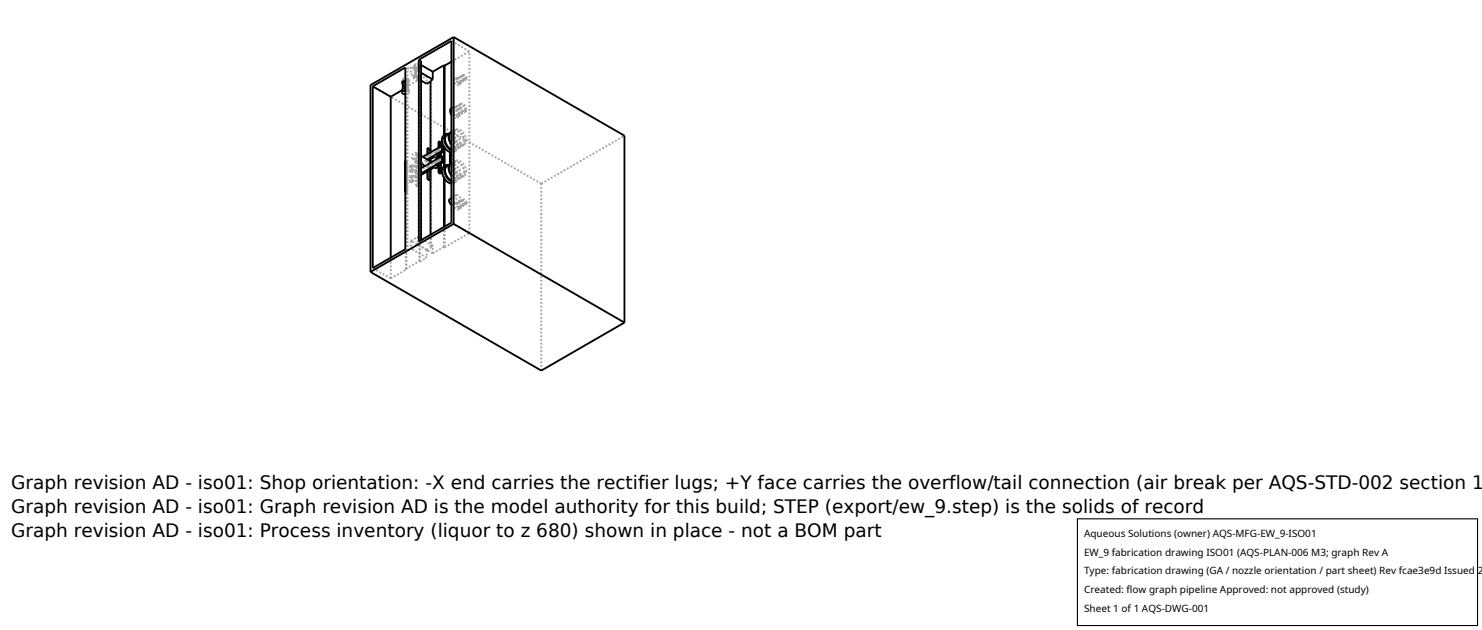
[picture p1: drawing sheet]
<svg xmlns="http://www.w3.org/2000/svg" width="212mm" height="90mm" viewBox="0 0 212 90" stroke-linecap="round" stroke-linejoin="round" font-family="sans-serif">
<g fill="none" stroke="#a0a0a0" stroke-width=".26" stroke-dasharray=".3 .3" stroke-linecap="butt">
<path d="M57.4 12.9l.7-.4M57.4 11.5l.2 .2h.3h.4l.1-.2M57.4 11.5v.3M57.5 11.5l.3-.2 .4 .1M57.5 12l.6 .1 .3-.3M57.5 11.7v-.2M57.6 12.8l.2-.2 .4 .1M57.6 12.4l.2-.2 .4 .1M57.6 12l.2-.2h.4M57.6 11.5l.1-.1h.5M57.6 11.5l.1-.2h.5M57.6 12.8l-.1-.1"/>
<path d="M57.6 12.4l-.1-.1M57.6 12l-.1-.1M57.9 12.9l.4 .1M57.9 12.6h.4M57.9 12.2h.3M57.9 11.7l.3 .1M58 12.5l1.9-1.1M58.1 12.5h-.1M58.2 12.7l.1 .1M58.2 12.3l.1 .1M58.2 11.8l.1 .2M58.2 11.4l.1 .1"/>
<path d="M58.2 11.3l.1 .2M58.2 12.2l.1 .2M58.2 9.8l.5-.2M58.2 9.8l-.3-.2M58.3 11.6h-.4M58.3 11.3l-.6-.1-.3 .3M58.3 13l.1 .2M58.3 12.6l.1 .2M58.3 12.8l-.4 .2h-.2l-.1-.2M58.3 12.4l-.4 .2-.3-.2M58.3 12l-.4 .2-.2-.1-.1-.1M58.3 12.8v-.4"/>
<path d="M58.3 12.4v-.4M58.3 12v-.5M58.3 11.5l-.4 .2h-.2l-.1-.2M58.3 11.5l-.4 .2-.2-.1-.1-.1M58.3 12.4l-.1 .2h-.3h-.2l-.2-.2M58.3 12l-.4 .2-.3-.1-.1-.1M58.3 11.5l-.4 .3-.2-.1-.2-.2M58.4 11.8l-.1-.2M58.4 11.5l-.1-.2M58.4 13.2l-.1 .2-.4 .1M58.4 12.8l-.1 .2-.4 .1-.3-.1-.2-.2M58.4 11.5v.3"/>
<path d="M58.4 12.8v.4M58.7 9.6v1.1M58.7 10.7l1-.6M59.1 9.8l.2 .2 .3 .1M59.1 9.8l-.4-.2M59.1 9.4l.2 .2 .3 .1 .3-.1 .2-.2M59.1 10.9l-.4-.2M59.1 10.8l.2 .1M59.1 10.8v.1M59.1 11.2l.3-.3 .5 .1M59.1 9.4v.4M59.1 10.9v.3"/>
<path d="M59.2 9.5l.2-.2h.5M59.2 10h.1M59.2 10.4l.1 .1M59.2 9.8l.2-.2h.5M59.2 9.8v-.3M59.2 9.5l.2-.2h.4M59.2 9.4l.2-.2 .4 .1M59.2 9.4v.1M59.3 9.9l-.2-.1M59.3 9.9l-.1-.1M59.3 10v-.1M59.3 10.5l-.1-.5"/>
<path d="M59.3 10.9l-.1-.5M59.4 11l.2 .1M59.4 10.5l.1 .1M59.4 10.1h.1M59.4 11l-.1-.1M59.4 10.5h-.1M59.4 10.1l-.1-.1M59.4 10v.1M59.5 10.6l-.1 .4M59.5 10.1l-.1 .4M59.5 10.6l-.3-.2M59.5 10.1l-.3-.1"/>
<path d="M59.6 11.1v.1M59.6 10.1l-.2-.1M59.6 10.1l.3-.1 .2-.2M59.6 11.2l.3-.1 .2-.2M59.6 11.1l-.3-.1-.2-.2M59.7 9v1.1M59.7 9l.4-.3M59.8 9.3l.2 .2M59.8 9.3l.2 .1M59.9 9.6l.1 .2M59.9 9.3l.1 .2M59.9 9.2h-.5l-.3 .2"/>
<path d="M59.9 9.6l-.5-.1-.3 .3M59.9 10.7l-.5-.1-.3 .3M59.9 11l.2 .2M60 9.5l-.4 .2-.2-.1-.2-.1M60 9.4l-.4 .2h-.2l-.2-.2M60 9.4v.1M60 9.8l-.2 .2h-.4M60 9.8v-.3M60 11.4h-.1M60 11.4l.9-.5M60 9.5l-.4 .2h-.3l-.1-.2M60.1 9.4l-.2-.2"/>
<path d="M60.1 9.8l-.2-.2M60.1 10.9l-.2-.2M60.1 11.2l-.1 .1-.4 .1h-.3l-.2-.2M60.1 9.4v.4M60.1 10.9v.3M60.1 11.5l-.5-.3M60.1 10.4l-.4-.3M60.1 9.3l-.4-.3M60.9 10.9l-1.3-.8M60.9 10.9v1.1M61.5 11.6h.1M61.6 11.6l-.1-.1"/>
<path d="M64.3 19.3v-.1M64.5 8.8l2.5-1.5M64.5 16.4l.4 .4h.3M64.5 18.9l.3-.2M64.6 19.5l-.3-.2M64.7 19.5h-.1M64.7 19.5l-.4-.3M64.8 15.3l-.2 .3 .2 .6 .3 .4h.4M64.8 15.3l-.3 .2M64.8 15.4l-.1 .3 .2 .4 .3 .4h.2M64.8 15.4l.4-.2M64.8 18.7l-.1 .2-.1 .4 .3 .8 .6 .6 .3 .1h.3"/>
<path d="M64.9 18.7l-.2 .2-.1 .4 .3 .8 .6 .6 .3 .1h.2M64.9 18.7l.2-.2M64.9 11.3l-.1 .2 .1 .3 .3 .3h.2M65.1 18.5l-.2 .3v.3l.2 .8 .6 .6 .3 .2 .3-.1M65.2 16.8l.2-.4M65.2 15.2l-.1 .3 .1 .4 .4 .3 .3 .1M65.3 15.2l-.2 .3 .2 .4 .3 .3h.3M65.3 15.2l.4-.3M65.3 11.1l-.1 .2 .1 .4 .2 .2h.3M65.3 11.1l-.4 .2M65.3 11.2v.2v.2l.4 .2M65.3 11.2l.4-.2"/>
<path d="M65.4 16.4l-.1-.3-.3-.4-.3-.2h-.3M65.4 12.1l.1-.2M65.4 16.5l.2-.3M65.4 16.5l.5-.2M65.5 11.9l-.2-.5-.4-.1M65.5 16.6l.2-.3M65.5 16.6l-.3 .2M65.6 16.2l-.3-.6-.2-.2h-.3M65.7 14.9l-.1 .3 .1 .5 .3 .3h.3M65.7 11l-.1 .2 .1 .2 .2 .2 .2 .1M65.7 11.8l.1-.1M65.7 11.8l.4-.1"/>
<path d="M65.7 14.9l-.1 .3 .1 .4 .3 .4h.3M65.7 14.9l.2-.1M65.7 16.3l-.1-.5-.2-.3-.4-.2h-.2M65.7 11v.4l.4 .2M65.7 11l.4-.2M65.8 11.9l.1-.2M65.8 11.9l-.4 .2M65.8 11.7l-.2-.4-.3-.1M65.9 14.8l-.2 .3 .2 .4 .3 .4h.3M65.9 11.7l-.3-.5-.3-.1M65.9 16.2l.1-.2M65.9 16.2l.4-.2"/>
<path d="M65.9 16.3l.1-.3M66 16l-.3-.7-.2-.1h-.2M66 16l-.2-.7-.3-.2-.3 .1M66.1 10.8l-.1 .1 .1 .3 .2 .2h.1M66.1 11.6v-.1M66.1 11.6l.3-.2M66.1 10.8v.4l.3 .2M66.1 11.7l.1-.2M66.1 10.8l.1-.1M66.1 11.5l-.1-.4-.3-.1M66.2 11.5l-.2-.4-.3-.1M66.2 10.7v.4l.2 .2h.2"/>
<path d="M66.3 16l.1-.3M66.3 16l.2-.1M66.3 16l.2-.3M66.4 11.4l.1-.2M66.4 11.4l.2-.1M66.4 15.7l-.2-.6-.3-.2h-.2M66.4 11.4l.1-.1M66.5 15.7l-.3-.6-.3-.2h-.2M66.5 15.9l.1-.3M66.5 11.2l-.1-.3-.3-.1M66.5 11.3l-.1-.4-.3-.1M66.6 11.3v-.1"/>
<path d="M66.6 15.6l-.3-.6-.2-.2h-.2M66.6 11.2l-.1-.4-.3-.1M67 7.3l-2.5-1.5M55.8 39.8l2.3-1.3M55.8 39.8l-2.6-1.5M55.8 39.8v-3M58 38.4v-25.9M58 38.4l1.9-1.1M58.1 38.5l-.1-.1M58.1 38.5v-26M58.1 23.1v4.5M58.1 27.6l-.2-.1"/>
<path d="M58.1 23.1l-.3-.1M58.1 27.6l-.2-.2M58.1 23.1l-.2-.1M58.2 35.8l.5-.3M58.2 35.8l-.3-.2M58.2 35.8v-26M58.5 25.9v-.7M58.5 25.9l.3-.2M58.5 25.2l.3-.2M58.5 24.5v-.8M58.5 24.5l.3-.2M58.5 23.7l.3-.2"/>
<path d="M58.7 34.4v1.1M58.7 34.4l1-.6M58.8 26.1v-.8M58.8 26.1l.3-.2M58.8 25.3l.3-.1M58.8 24.6v-.7M58.8 24.6l.3-.2M58.8 23.9l.3-.2M58.8 26.1l-.3-.2M58.8 25.3l-.3-.1M58.8 24.6l-.3-.1M58.8 23.9l-.3-.2"/>
<path d="M58.8 25.7v-.7M58.8 24.3v-.8M58.9 22.7l-.1-.2 .1-.4 .3-.2 .2-.1M58.9 22.7l1.2 .7M59.1 25.9v-.7M59.1 24.4v-.7M59.1 25.9l-.3-.2M59.1 25.2l-.3-.2M59.1 24.4l-.3-.1M59.1 23.7l-.3-.2M59.3 23l1.1-.6M59.3 23.8l1.4-.9"/>
<path d="M59.3 23.8v-.8M59.3 24.5l.8-.5M59.3 25.3l.8-.5M59.3 25.3v-.8M59.4 21.8l.1 .3M59.4 22.1l.1-.1M59.4 26.5v-4.4M59.4 26.5h.1M59.4 21.8l.7 .4M59.5 23.2v-.1M59.5 23.9v-.7M59.5 25.4v-.8"/>
<path d="M59.5 23.9l-.2-.1M59.5 24.6l-.2-.1M59.5 23.2l-.2-.2M59.5 25.4l-.2-.1M59.5 26.5v-1.1M59.5 24.6v-.7M59.5 23.9v-.8M59.5 23.1v-1.1M59.5 24.6l1.5-.8M59.5 25.4l.6-.4M59.5 23.1l1.5-.9M59.5 23.9l.6-.4"/>
<path d="M59.5 22.1l-.2 .4-.4 .2M59.7 34.9l.4-.2M59.7 33.8v1.1M59.7 22.2h.1M59.7 22.2v4.5M59.7 26.7l.1-.1M59.7 22.2l-.3-.1M59.7 26.7l-.3-.2M59.8 22.2v4.4M59.8 22.2l-.3-.2M59.8 26.6l-.3-.1M59.9 37.3v-25.9"/>
<path d="M60 37.4l-.1-.1M60 37.4l.9-.6M60 37.4v-26M60.1 34.7v-.4M60.1 34.1l-.4-.3M60.1 34.7l-.3-.2M60.3 23.4l.7-.4M60.7 23.7l.5 .3M60.7 22.9l.3-.1M60.7 22.9l.3 .1M60.7 23.7l.3 .1M60.9 36.8l-2.2-1.3"/>
<path d="M60.9 35.7l.7-.4M60.9 35.7v1.1M60.9 35.7l-2.2-1.3M61 22.8l.2 .1M61 23.5l.2 .1M61 23l.4 .2M61 23.7l.4 .3M61 23.7v.1M61 23v-.8M61 22.2v-.2M61 24.5v-.8M61 22.2h.1"/>
<path d="M61.1 22.9l.3 .2M61.1 22.9h.1M61.1 23.7l.3 .2M61.1 22.9v-.7M61.1 22.2v-.2M61.1 24.4v-.7M61.1 22.2l.9-.5M61.2 24l-.1-.4 .3-.4M61.2 23.6l-.1 .1M61.2 23.6l.8-.4M61.4 23.2v-1.9M61.4 24h-.2"/>
<path d="M61.4 25.8v-1.8M61.4 21.3l-.4-.2M61.4 23.1h.2M61.4 23.1v-.1M61.4 22.8v-1M61.4 24.2v-.3M61.5 22.7v-.9M61.5 23l.1 .1M61.5 23.7l.1 .1M61.5 35.3v-1.8M61.5 24.2v-.5M61.6 23.1v-11.5"/>
<path d="M61.6 23.8l-.2 .1M61.6 35.3v-11.5M61.6 35.3h-.1M61.6 23.1l.1 .2M61.7 23.3l-.2 .4M61.8 35.1l-.3 .2M61.8 35.1l-1.5-.9M61.8 36.2l-2.1-1.3M61.8 36.2l1.6-.9M61.8 36.2v-1.1M62 22.4v-.7M62 23.9v-.7"/>
<path d="M62.3 23.3l.3-.2M62.3 24v-.7M62.3 21.8l.3-.2M62.3 22.6v-.8M62.3 23.3l-.3-.1M62.3 21.8l-.3-.1M62.4 23l.2-.2M62.4 21.5l.2-.2M62.4 23.7v-.7M62.4 22.2v-.7M62.6 23.6v-.5M62.6 22.1v-.5"/>
<path d="M62.6 23.1l-.2-.1M62.6 21.6l-.2-.1M62.6 22.8h.1M62.6 21.3h.1M62.6 23.6v-.8M62.6 22.8v-.2M62.6 22.1v-.8M62.6 21.3v-.2M62.7 22.8l.6-.4M62.7 21.3l.6-.4M62.7 23.5v-.7M62.7 22.8v-.3"/>
<path d="M62.7 22v-.7M62.7 21.3v-.3M62.9 20.4v4.4M62.9 20.4l.1-.1M62.9 20.4l-.3-.2M63 20.9v1M63 22.4v1M63.4 35.3v-2.9M63.4 25.4v-1.6M63.4 20.9v-1.6M63.5 35.3h-.1M63.5 35.3l3.5-2"/>
<path d="M63.5 35.3v-3M63.5 25.5v-1.8M63.5 21.1v-1.8M64.3 23.7v-.2M64.3 21.7v-2.4M64.3 23.7v-.3M64.3 21.7v-2.5M64.5 29.2l.2 .1M64.5 20.6l.5 .4 .5 .1M64.5 25l.5 .5h.5M64.5 20.6l.5 .5h.5M64.5 21.3l.5 .1"/>
<path d="M64.5 25.8h.5M64.5 21.5l.3 .1 .3-.1M64.5 25.9l.3 .1h.3M64.5 21.8l.3-.1M64.5 26.2h.3M64.5 23.4l.3-.3M64.6 23.9v-4.4M64.6 23.9l-.3-.2M64.7 23.9h-.1M64.7 23.9v-4.4M64.7 23.9l-.4-.2M64.7 29.3l.1-.3"/>
<path d="M64.8 21.7l.2-.2v-.4M64.8 26.2l.2-.3v-.4M64.8 29l-.2-.5-.4-.1M64.8 23.1l-.1 .2-.1 .4 .3 .8 .6 .7 .3 .1 .3-.1M64.9 23.1l-.2 .3-.1 .3 .3 .8 .6 .6 .3 .2 .2-.1M64.9 23.1l.2-.1M64.9 29.1l-.1 .2 .1 .3 .3 .3h.2M65 21.4l.2-.2v-.4M65 25.8l.2-.2v-.3M65 21.4l.5-.3M65 25.8l.5-.3M65 21.1l-.1-.7-.5-.7-.5-.4h-.5"/>
<path d="M65 25.5l-.1-.7-.4-.6-.6-.4h-.5M65.1 21.5l.2-.2 .1-.4M65.1 26l.2-.3 .1-.4M65.1 21.5l-.3 .2M65.1 26l-.3 .2M65.1 23l-.1 .2-.1 .4 .2 .7 .6 .7 .4 .1h.2M65.2 27.9l.4 .1 .2 .5M65.2 27.9l-.7 .4M65.2 20.8l-.1-.6-.4-.6-.5-.3h-.4M65.2 25.3l-.1-.6-.4-.6-.5-.4-.4 .1M65.3 28.9l-.1 .2 .1 .4 .2 .2h.3M65.3 28.9l-.4 .2"/>
<path d="M65.3 29v.4l.4 .2M65.3 29l.4-.2M65.4 20.9l-.1-.6-.3-.5-.4-.5-.5-.2M65.4 25.3l-.1-.5-.3-.6-.5-.4-.4-.2M65.4 29.9l.1-.2M65.5 21.1l.2-.2 .1-.4M65.5 25.5l.2-.2 .1-.3M65.5 21.1l.6-.3M65.5 25.5l.6-.3M65.5 29.7l-.2-.5-.4-.1M65.7 28.8l-.1 .2 .1 .2 .2 .2h.2M65.7 29.6l.1-.1"/>
<path d="M65.7 29.6l.4-.2M65.7 28.7h-.2l-.3-.3-.1-.3 .1-.2M65.7 28.7l-1 .6M65.7 28.8v.4l.4 .2M65.7 28.8l.4-.3M65.8 29.7l.1-.2M65.8 29.7l-.4 .2M65.8 29.5l-.2-.4-.3-.1M65.8 20.5l-.2-.6-.3-.6-.5-.3h-.5M65.8 25l-.2-.7-.3-.5-.6-.4-.4 .1M65.8 28.5l-.1 .2M65.8 20.5l-.1-.6-.4-.5-.4-.4-.4-.1"/>
<path d="M65.8 25l-.1-.6-.4-.6-.4-.3-.4-.1M65.9 29.5l-.3-.5-.3-.1M66 20.8l.2-.2 .1-.4M66 25.2l.2-.2 .1-.3M66 20.8l.3-.2M66 25.2l.3-.1M66.1 28.5l-.1 .2 .1 .3 .2 .2h.1M66.1 29.4v-.2M66.1 29.4l.3-.2M66.1 20.8l.2-.2v-.4M66.1 25.2l.2-.2v-.3M66.1 28.6v.4l.3 .2"/>
<path d="M66.1 29.4l.1-.1M66.1 28.6l.1-.1M66.1 29.2l-.1-.3-.3-.1M66.2 29.3l-.2-.4-.3-.1M66.2 28.5v.4l.2 .2h.2M66.3 20.2l-.1-.7-.4-.5-.5-.3h-.4M66.3 24.7l-.1-.7-.4-.6-.5-.3h-.4M66.3 20.6l.2-.2 .1-.3M66.3 25.1l.2-.2 .1-.4M66.3 20.2l-.1-.7-.4-.5-.5-.4-.5 .1M66.3 24.7l-.1-.7-.4-.6-.5-.3h-.5M66.4 29.2l.1-.2"/>
<path d="M66.4 29.2l.2-.1M66.5 29l-.1-.3-.3-.1M66.5 29l-.2-.4-.2-.1M66.6 29.1v-.1M66.6 20.1l-.2-.7-.3-.6-.5-.3h-.5M66.6 24.5l-.1-.6-.4-.6-.5-.4-.5 .1M66.6 29l-.1-.4-.3-.1M67 33.3l-2.5-1.5M67 33.3v-26M77.3 26.2l-24.4-14.1M77.3 26.2l11.9-6.8M77.3 52.9v-26.7"/>
</g>
<g fill="none" stroke="#000" stroke-width=".26">
<path d="M53.2 12.3l4.7-2.7v26l-4.7 2.7zM53.2 12.3l2.6 1.5M55.8 13.8v23M57.4 13.2l.2 .2 .3 .1M57.4 12.9l-1.6 .9M57.5 12v.3M57.5 11.7v.2M57.9 11.6l-.4 .1v.3M57.9 12.9l-.3 .1-.2 .2M57.9 12.6l-.4 .1-.1 .5M57.9 12.2l-.4 .1v.4M57.9 11.7l-.3 .1-.1 .2"/>
<path d="M59.8 8.5l4.7-2.7v26l-4.7 2.7zM59.8 8.5l.3 .2v25.6M60.1 11.5l.8 .5 .6-.4M60.1 10.4l1.7 1M60.1 9.3l1.7 .9M61.8 11.4l-.3 .1v10.3M61.8 10.2v1.2M63.4 9.3l-1.6 .9M63.4 9.3l.1 .1M63.4 9.3v10M63.5 9.4v9.9M63.7 19.2l-.2 .4v.7l.4 .7 .6 .5"/>
<path d="M63.7 19.2l-.5 .4v.8l.5 .9 .4 .4 .4 .1M64.1 19.1l-.4 .1M64.3 19l-.2 .2v.5l.4 .9M64.3 19l-.6 .4-.1 .5 .3 .9 .6 .5M64.3 19l-.2 .2v.4l.4 1M64.5 18.9l-.2 .1M64.5 15.5l-.2 .3 .2 .6M64.5 8.8l-1 .6M64.8 5.3l-11.9 6.8v26.7M64.8 5.3v26.7M64.8 5.3l24.4 14.1v26.7M52.9 38.8l24.4 14.1 11.9-6.8"/>
<path d="M57.8 27.4l.1 .1M57.9 23l-.1 4.4M57.9 23h.1M57.9 27.4h-.1M60.1 22.2l1.5 .9M60.1 34.1l.2 .1M60.1 23.4l.6 .3M60.3 23.4l-.2 .1M61 25.6l.4 .2M61 24.5v1.1M61 24.5l-.9 .5M61.1 21.1l.3 .2v.5"/>
<path d="M61.1 21.1v.9M61.1 24.4v1.2M61.1 21.1l-.1 .9M61.1 25.6l.3 .2M61.1 25.6h-.1M61.1 24.4l-.1 .1M61.4 22.8v.2M61.4 24.2v1.6M61.5 22.7v.3M61.5 24.2v9.3M62.6 22.1v.3M62.6 23.6v.3"/>
<path d="M62.6 23.9l-.3 .1-.3-.1-.9 .5M62.6 22.4l-.3 .2-.3-.2-.8 .5M62.6 24.7l.3 .1h.1M62.6 22.1l-.2 .1 .2 .2M62.6 23.6l-.2 .1 .2 .2M62.6 22.1v.5M62.6 23.6v1.1M62.7 20.2h-.1v.9M62.7 20.2l.3 .1v.6M62.7 22l-.1 .1M62.7 23.5l-.1 .1M62.7 24.6l.3 .2"/>
<path d="M62.7 24.6l-.1 .1M62.7 20.2v.8M62.7 22v.5M62.7 23.5v1.1M63 21.9v.5M63 23.4v1.4M63.1 22.3l-3 1.7M63.1 21.6l.2 .1M63.1 21.6l-2.1 1.2M63.1 20.8l-2.7 1.6M63.1 20.8v.8M63.1 22.3v.7"/>
<path d="M63.1 23l-3 1.8M63.1 22.3l.2 .1v.8M63.1 20.8l.2 .1v.8M63.1 23l.2 .2M63.3 21.7l-.6 .3M63.3 23.2l-.6 .3M63.4 23.8l-.3 .5 .2 .8 .5 .8 .7 .3M63.4 20.9v2.9M63.4 25.4v7M63.5 21.1v2.6M63.5 25.5v6.8M63.7 23.6l-.2 .4v.7l.4 .8 .6 .4"/>
<path d="M63.7 23.6l-.3 .2M64.1 23.6h-.4M64.3 21.7v1.8M64.3 21.7v1.7M64.3 23.4l-.2 .3v.4l.4 .9M64.3 23.4l-.6 .5-.1 .5 .3 .8 .6 .6M64.5 23.4h-.2M64.5 28.3l-.3 .1-.1 .2 .1 .4 .3 .2M64.5 23.4l-.3 .2-.1 .4 .1 .5 .3 .5M64.8 32l-11.9 6.8M64.8 32l24.4 14.1"/>
</g>
<path d="M153.9 74.1h57.1v15.2h-57.1z" fill="#fff" stroke="#000" stroke-width=".16"/>
<g font-size="2.6">
<text x="1.6" y="69.8">Graph revision AD - iso01: Shop orientation: -X end carries the rectifier lugs; +Y face carries the overflow/tail connection (air break per AQS-STD-002 section 1</text>
<text x="1.6" y="73.3">Graph revision AD - iso01: Graph revision AD is the model authority for this build; STEP (export/ew_9.step) is the solids of record</text>
<text x="1.6" y="76.7">Graph revision AD - iso01: Process inventory (liquor to z 680) shown in place - not a BOM part</text>
</g>
<g font-size="1.4">
<text x="154.8" y="76.6">Aqueous Solutions (owner) AQS-MFG-EW_9-ISO01</text>
<text x="154.8" y="79.3">EW_9 fabrication drawing ISO01 (AQS-PLAN-006 M3; graph Rev A</text>
<text x="154.8" y="82">Type: fabrication drawing (GA / nozzle orientation / part sheet) Rev fcae3e9d Issued 2</text>
<text x="154.8" y="84.7">Created: flow graph pipeline Approved: not approved (study)</text>
<text x="154.8" y="87.4">Sheet 1 of 1 AQS-DWG-001</text>
</g>
</svg>
